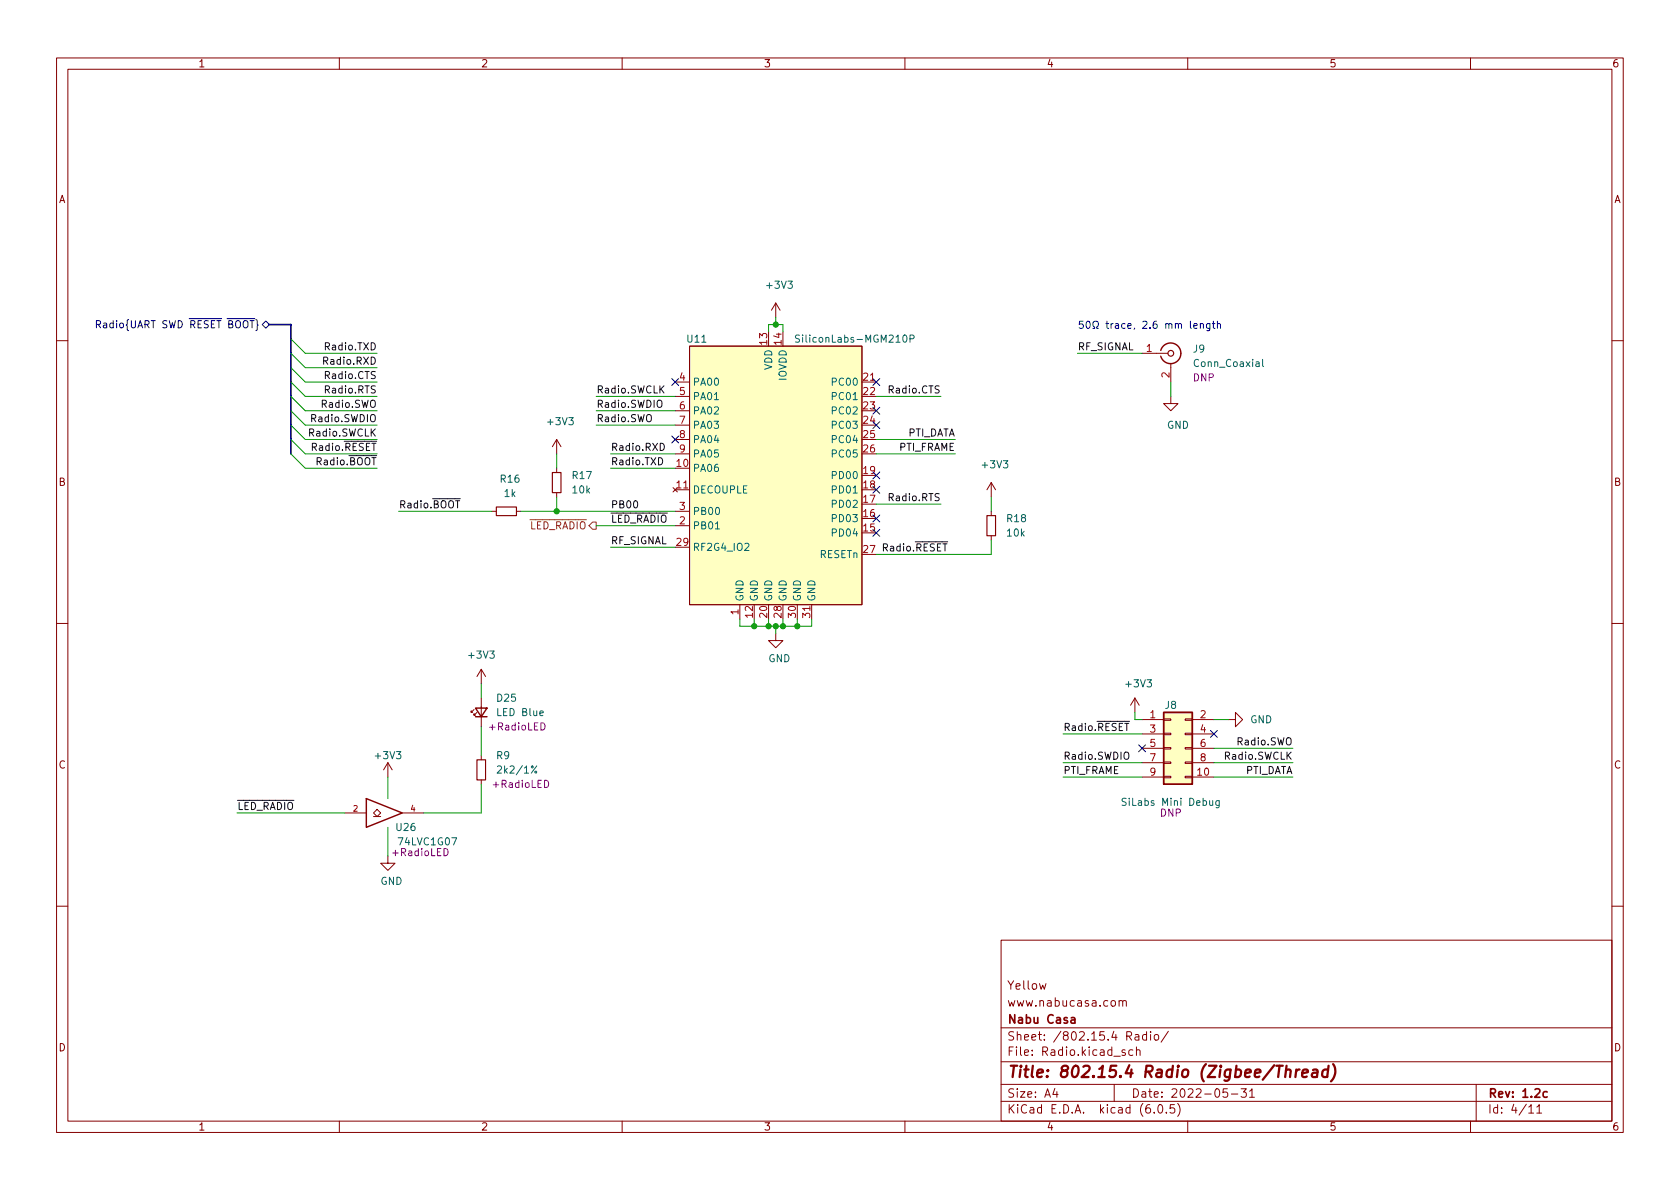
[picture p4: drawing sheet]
<svg xmlns="http://www.w3.org/2000/svg" width="297mm" height="210mm" viewBox="0 0 297 210" stroke-linecap="round" stroke-linejoin="round" font-family="sans-serif">
<g fill="none" stroke="#840000" stroke-width=".18">
<path d="M10 10.2h277v190.1h-277zM12 12.2h273v186.1h-273zM60 10.2v2M110 10.2v2M160 10.2v2M210 10.2v2M260 10.2v2M137.2 53.6l-.8 1.3M137.2 53.6v2.5M137.2 53.6l.7 1.3M10 60.2h2M98.4 77.7l-.7 1.3"/>
<path d="M98.4 77.7v2.6M98.4 77.7l.8 1.3M119.4 67.6h2.5M119.4 70.1h2.5M119.4 72.6h2.5M119.4 75.2h2.5M119.4 77.7h2.5M121.9 61.2h30.5v45.7h-30.5zM152.4 67.6h2.5M201.9 62.5h4.6M207 70.1v1.3h1.3l-1.3 1.2-1.3-1.2h1.3M207 64.3v3.3"/>
<path d="M285 60.2h2M87 90.4h.8M91.3 90.4h.8M98.4 82.8v.8M98.4 87.1v.8M119 86.2l.8 .8M119.4 90.4h2.5M119.4 86.6h2.5M119.4 93h2.5M119.4 80.3h2.5M119.8 86.2l-.8 .8M175.3 85.3v2.6"/>
<path d="M175.3 90.4v.8M175.3 94.7v.8M175.3 85.3l-.8 1.3M175.3 85.3l.7 1.3M10 110.2h2M85.1 118.4l-.8 1.2M85.1 118.4v2.5M85.1 118.4l.8 1.2M130.8 106.9v2.6M137.2 112v1.3h1.2l-1.2 1.2-1.3-1.2h1.3M143.5 106.9v2.6M285 110.2h2"/>
<path d="M68.6 134.9l-.8 1.2M68.6 134.9v2.5M68.6 134.9l.7 1.2M83.8 125.5l-.5 .5v-.3v.3h.3M84.3 126l-.5 .5v-.3v.3h.3M85.1 123.4v5.1M85.1 133.6v.8M85.1 137.9v.8M200.7 123.4l-.8 1.3M200.7 123.4v2.6M200.7 123.4l.7 1.3M201.9 127.2h3.8"/>
<path d="M201.9 137.4h3.8M201.9 129.8h3.8M201.9 132.3h3.8M201.9 134.9h3.8M205.7 137.3h1.3v.2h-1.3zM205.7 134.7h1.3v.3h-1.3zM205.7 132.2h1.3v.3h-1.3zM205.7 129.7h1.3v.2h-1.3zM205.7 127.1h1.3v.3h-1.3zM209.5 137.3h1.3v.2h-1.3zM209.5 134.7h1.3v.3h-1.3zM209.5 132.2h1.3v.3h-1.3z"/>
<path d="M209.5 129.7h1.3v.2h-1.3zM209.5 127.1h1.3v.3h-1.3zM210.8 127.2h3.8M210.8 137.4h3.8M210.8 129.8h3.8M210.8 132.3h3.8M210.8 134.9h3.8M217.2 127.2h1.2v-1.2l1.3 1.2-1.3 1.3v-1.3M61 143.8h3.8M66 143.8l.7-.7 .6 .7-.6 .6zM66 144.4h1.3M68.6 151.4v1.2h1.2l-1.2 1.3-1.3-1.3h1.3"/>
<path d="M71.1 143.8h3.8M10 160.2h2M177 166.3h108v32h-108zM183.8 173.9l.3 1 .3-.7 .2 .7 .3-1M197.9 177.1l.2-.2 .3 .1 .1 .9M197.9 176.9v1M198.5 177.1l.2-.2 .4 .1v.9M285 160.2h2M60 198.3v2M110 198.3v2M160 198.3v2M177 194.8h108"/>
<path d="M177 191.8h108M177 187.8h108M177 181.8h108M186.5 192.5l-.4 1h1M186.9 193v1M197 191.8v3M198.9 185.7l-.3-.1-.2 .2v.3l.5 .1v.4h-.5M200.3 185.7l-.4-.1-.3 .3v.4l.1 .3h.6M200.7 183h.6l.1 .9M200.9 185.8l.2-.2 .4 .1 .1 .9M200.9 185.1v1.5M201.4 183.3l-.5 .1a.29 .29 0 0 0-.3 .2 .29 .29 0 0 0 .3 .3h.5"/>
<path d="M202.7 183l-.4-.1-.3 .3v.4l.1 .3h.6M202.7 182.4v1.5M203.4 182.4v.2M203.4 182.9v1M204.1 196.7v.1M204.1 183.1l.3-.2 .4 .2 .1 .5-.2 .3h-.3l-.3-.1zM204.9 195.4l.2-.1a.81 .81 0 0 1 .6 .7 .81 .81 0 0 1-.3 .8h-.2a.81 .81 0 0 1-.6-.6 .81 .81 0 0 1 .3-.8zM206.2 196.7v.1M206.6 182.4l-1.3 1.9M207.6 195.3h-.7v.7l.2-.1 .5 .1 .1 .2-.1 .5-.2 .1-.5-.1M208.2 195.1a1.72 1.72 0 0 1 0 2.3M210 198.3v2"/>
<path d="M217 192.5h-.7l-.1 .7 .2-.1 .5 .1 .2 .2-.1 .5-.2 .1-.6-.1M217.7 193.5h1.2M219.4 192.5h1l-.5 .6 .4 .1v.7l-.2 .1h-.5l-.2-.1M220.9 193l.5-.5v1.5M220.9 194h.9M260 198.3v2M261 191.8v6.5M270.3 195.8l.4-.5v1.5M270.3 196.8h.9M271.7 195.8l.5-.5v1.5M271.7 196.8h.9"/>
</g>
<path d="M189.4 180h.6l.1 .9M190.1 180.3l-.5 .1a.29 .29 0 0 0-.3 .2 .29 .29 0 0 0 .3 .3h.5M273.6 193.1l-.5-.1-.3 .3v.4l.2 .3h.6" fill="none" stroke="#840000" stroke-width=".3"/>
<path d="M227.4 189.3a.49 .49 0 0 1 .8 .1l-.1 1.1M227.5 188.5l-.3 2M229.2 189.1l-.2 1.4M229.8 189.1l-.4 .1-.2 .3M230.3 189.8l.9-.2v-.4l-.6-.1-.3 .3v1l.2 .1 .5-.1M232.1 189.2l.2-.1 .6 .1-.1 1.3M233 189.6l-.7 .1a.4 .4 0 0 0-.4 .3 .4 .4 0 0 0 .3 .5l.7-.1M234.8 189.2a.66 .66 0 0 0-1 .3v.6l.1 .3 .2 .1 .6-.1M234.9 188.5l-.2 2M235.7 188.2a2.32 2.32 0 0 1-.4 3" fill="none" stroke="#840000" stroke-width=".4"/>
<g fill="none" stroke="#840000" stroke-width=".2">
<path d="M87.8 89.7h3.5v1.5h-3.5zM97.7 83.6h1.5v3.5h-1.5zM174.5 91.2h1.5v3.5h-1.5zM84.3 134.4h1.6v3.5h-1.6z"/>
<circle cx="207" cy="62.5" r=".51"/>
</g>
<path d="M205.2 62a1.81 1.81 0 0 1 2.8-1 1.81 1.81 0 0 1 0 3 1.81 1.81 0 0 1-2.8-1M84.1 125.2h2l-1 1.5zM84.1 126.7h2M205.7 126h5.1v12.7h-5.1zM64.8 141.2l6.3 2.6-6.3 2.5z" fill="none" stroke="#840000" stroke-width=".25"/>
<path d="M95.6 127.8a.64 .64 0 0 1 .8 .7 .64 .64 0 0 1-.8 .6zM96.3 138a.64 .64 0 0 1 .7 .6 .64 .64 0 0 1-.7 .7zM78.5 150a.64 .64 0 0 1 .7 .7 .64 .64 0 0 1-.7 .6z" fill="none" stroke="#840084" stroke-width=".18"/>
<g fill="none" stroke="#006464" stroke-width=".18">
<path d="M141.4 59.3l-.5-.1-.2 .2v.3l.5 .3 .2 .3-.3 .2h-.5M159.7 59.4l.2-.2a.68 .68 0 0 1 .5 .7 .68 .68 0 0 1-.5 .6l-.2-.1-.1-.4zM160.9 59.9l.6-.1 .1-.1v-.3l-.7-.2v1.3M126.3 70.7h.7M223.2 63.5v1.1l.2 .2M126.5 93.5h.7M94.9 135.4l-1 1.3M199.1 141.2h-.5l-.1 .1v.3l.5 .3 .1 .3-.2 .2h-.5M215.6 141.6v1l-.3 .3-.3-.1M215.6 141.6h-.4l-.2 .2 .1 .6h.5"/>
<circle cx="94.7" cy="136.5" r=".18"/>
</g>
<g fill="#ffffc2" stroke="#ffffc2" stroke-width=".18">
<path d="M205.7 126h5.1v12.7h-5.1z"/>
<path d="M121.9 61.2h30.5v45.7h-30.5z"/>
</g>
<path d="M104.8 92.3h.6v1.3h-.6l-.7-.6z" fill="none" stroke="#725600" stroke-width=".18"/>
<g fill="none" stroke="#000084" stroke-width=".18">
<path d="M46.4 57.4l.6-.6 .6 .6-.6 .6zM118.8 66.9l1.2 1.3M118.8 77.1l1.2 1.2M120 66.9l-1.2 1.3M120 77.1l-1.2 1.2M154.3 66.9l1.2 1.3M154.3 72l1.2 1.2M154.3 74.6l1.2 1.2M155.5 66.9l-1.2 1.3M155.5 72l-1.2 1.2M155.5 74.6l-1.2 1.2M154.3 83.5l1.2 1.2"/>
<path d="M154.3 86l1.2 1.2M154.3 91.1l1.2 1.2M154.3 93.6l1.2 1.2M155.5 83.5l-1.2 1.2M155.5 86l-1.2 1.2M155.5 91.1l-1.2 1.2M155.5 93.6l-1.2 1.2M201.3 131.7l1.2 1.2M202.5 131.7l-1.2 1.2M214 129.2l1.2 1.2M215.2 129.2l-1.2 1.2"/>
</g>
<path d="M116.7 78.4a.64 .64 0 0 1 .8 .6 .64 .64 0 0 1-.8 .7zM116.4 80.9a.64 .64 0 0 1 .8 .7 .64 .64 0 0 1-.8 .6z" fill="none" stroke="#0f0f0f" stroke-width=".18"/>
<g fill="none" stroke="#0000c2" stroke-width=".18">
<path d="M191.5 56.8h-.6l-.1 .6 .2-.1h.4l.1 .2v.4l-.2 .2-.5-.2M192.2 56.9l.1-.1a.68 .68 0 0 1 .5 .6 .68 .68 0 0 1-.5 .7 .84 .84 0 0 1-.1-1.2zM193.2 58.1h.3v-.3a.54 .54 0 0 1-.2-.7 .54 .54 0 0 1 .7-.2 .58 .58 0 0 1-.1 .9v.3h.3M195.5 57.2h.5M195.7 56.8v1.1l.3 .2M196.4 57.2v.9M196.8 57.2l-.4 .3M197.2 57.3h.5l.1 .8M197.8 57.5l-.5 .1-.1 .2 .1 .3 .5-.1M198.9 57.3l-.3-.1-.3 .3 .1 .5h.5M199.4 57.6l.6-.1v-.2l-.4-.1-.2 .2 .1 .6h.5M200.6 58l-.1 .2"/>
<path d="M202.1 56.9l.5-.1 .2 .4-.8 .9h.8M203.3 57.9v.2M204.5 56.8l-.4 .1a.86 .86 0 0 0 0 1.2l.4-.2 .1-.4-.2-.2h-.3l-.2 .2M206.1 57.3l.2-.1 .3 .1 .1 .8M206.1 57.2v.9M206.7 57.4l.1-.2 .3 .1 .1 .8M207.8 57.3l.2-.1 .3 .1 .1 .8M207.8 57.2v.9M208.4 57.4l.1-.2 .3 .1 .1 .8M210.5 56.8v1.1l.2 .2M211.1 57.6l.6-.1-.1-.2-.3-.1-.2 .2v.6h.5M212.2 57.3l.2-.1 .3 .1 .1 .8"/>
<path d="M212.2 57.2v.9M213.9 57.2v1l-.2 .3-.3-.1M213.9 57.3l-.3-.1-.3 .3 .1 .5h.5M214.3 57.2h.5M214.5 56.8v1.1l.3 .2M215.3 57.3l.1-.1 .3 .1 .1 .8M215.3 56.8v1.3"/>
</g>
<path d="M47.6 57.4h3.8v22.9" fill="none" stroke="#000084" stroke-width=".3"/>
<g fill="none" stroke="#009600" stroke-width=".18">
<path d="M51.4 59.9l2.6 2.6h12.7M135.9 58.7v-1.3h2.5v1.3M137.2 56.1v1.3M51.4 77.7l2.6 2.6h12.7M51.4 72.6l2.6 2.6h12.7M51.4 75.2l2.6 2.5h12.7M51.4 70.1l2.6 2.5h12.7M51.4 62.5l2.6 2.5h12.7M51.4 65l2.6 2.6h12.7M51.4 67.6l2.6 2.5h12.7M105.4 75.2h14M105.4 72.6h14"/>
<path d="M105.4 70.1h14M154.9 77.7h14M154.9 70.1h11.5M190.5 62.5h11.4M207 67.6v2.5M51.4 80.3l2.6 2.5h12.7M70.5 90.4h16.5M92.1 90.4h27.3M98.4 80.3v2.5M98.4 87.9v2.5M105.4 93h14M107.9 96.8h11.5"/>
<path d="M107.9 80.3h11.5M107.9 82.8h11.5M154.9 80.3h14M154.9 89.1h11.5M175.3 95.5v2.5h-20.4M175.3 87.9v2.5M130.8 109.5v1.2h12.7v-1.2M133.3 109.5v1.2M135.9 109.5v1.2M137.2 110.7v1.3M138.4 109.5v1.2M141 109.5v1.2"/>
<path d="M68.6 137.4v3.8M85.1 138.7v5.1h-10.2M85.1 120.9v2.5M85.1 128.5v5.1M188 134.9h13.9M188 137.4h13.9M188 129.8h13.9M200.7 126v1.2h1.2M214.6 127.2h2.6M214.6 134.9h14M214.6 137.4h14M214.6 132.3h14"/>
<path d="M41.9 143.8h19.1M68.6 146.3v5.1"/>
</g>
<g fill="#009600" stroke="#009600" stroke-width=".18">
<circle cx="135.9" cy="110.7" r=".46"/>
<circle cx="133.3" cy="110.7" r=".46"/>
<circle cx="137.2" cy="110.7" r=".46"/>
<circle cx="138.4" cy="110.7" r=".46"/>
<circle cx="137.2" cy="57.4" r=".46"/>
<circle cx="141" cy="110.7" r=".46"/>
<circle cx="98.4" cy="90.4" r=".46"/>
</g>
<text font-size="2.8" fill="#840000" x="178" y="190.6">Title: 802.15.4 Radio (Zigbee/Thread)</text>
<g font-size="2.1" fill="#840000">
<text x="178" y="178">www.nabucasa.com</text>
<text x="178" y="175">Yellow</text>
<text x="178" y="184">Sheet: /802.15.4 Radio/</text>
<text x="178" y="181">Nabu Casa</text>
<text x="178" y="186.7">File: Radio.kicad_sch</text>
<text x="178" y="196.9">KiCad E.D.A. kicad (6.0.5)</text>
<text x="178" y="194.1">Size: A4</text>
<text x="200" y="194.1">Date: 2022-05-31</text>
<text x="263" y="194.1">Rev: 1.2c</text>
<text x="263" y="196.9">Id: 4/11</text>
</g>
<g font-size="1.8" fill="#840000">
<text x="35" y="11.9">1</text>
<text x="85" y="11.9">2</text>
<text x="135" y="11.9">3</text>
<text x="185" y="11.9">4</text>
<text x="235" y="11.9">5</text>
<text x="285" y="11.9">6</text>
<text x="10.3" y="35.9">A</text>
<text x="285.3" y="35.9">A</text>
<text x="10.3" y="85.9">B</text>
<text x="285.3" y="85.9">B</text>
<text x="10.3" y="135.9">C</text>
<text x="285.3" y="135.9">C</text>
<text x="10.3" y="185.9">D</text>
<text x="285.3" y="185.9">D</text>
<text x="35" y="199.9">1</text>
<text x="85" y="199.9">2</text>
<text x="135" y="199.9">3</text>
<text x="185" y="199.9">4</text>
<text x="235" y="199.9">5</text>
<text x="285" y="199.9">6</text>
</g>
<g font-size="1.8" fill="#006464">
<text x="135.7" y="51">+3V3</text>
<text x="121.6" y="60.6">U11</text>
<text x="136.5" y="65.5" transform="rotate(-90 136.5 65.5)">VDD</text>
<text x="141.6" y="60.6">SiliconLabs-MGM210P</text>
<text x="211" y="62.3">J9</text>
<text x="211.4" y="64.9">Conn_Coaxial</text>
<text x="122.4" y="68.2">PA00</text>
<text x="122.4" y="70.7">PA01</text>
<text x="139.1" y="67.3" transform="rotate(-90 139.1 67.3)">IOVDD</text>
<text x="147.5" y="68.2">PC00</text>
<text x="147.5" y="70.7">PC01</text>
<text x="97" y="75.2">+3V3</text>
<text x="122.4" y="73.3">PA02</text>
<text x="122.4" y="75.8">PA03</text>
<text x="147.5" y="73.3">PC02</text>
<text x="147.5" y="75.8">PC03</text>
<text x="206.3" y="75.8">GND</text>
<text x="122.4" y="83.4">PA06</text>
<text x="122.4" y="78.4">PA04</text>
<text x="122.4" y="80.9">PA05</text>
<text x="147.5" y="78.4">PC04</text>
<text x="147.5" y="80.9">PC05</text>
<text x="173.8" y="82.8">+3V3</text>
<text x="88.5" y="85.3">R16</text>
<text x="89.2" y="87.9">1k</text>
<text x="101.3" y="84.7">R17</text>
<text x="101.3" y="87.2">10k</text>
<text x="122.4" y="87.2">DECOUPLE</text>
<text x="147.5" y="89.8">PD02</text>
<text x="147.5" y="87.2">PD01</text>
<text x="147.5" y="84.7">PD00</text>
<text x="122.4" y="93.6">PB01</text>
<text x="122.4" y="91.1">PB00</text>
<text x="147.5" y="94.9">PD04</text>
<text x="147.5" y="92.3">PD03</text>
<text x="178.1" y="92.3">R18</text>
<text x="178.1" y="94.9">10k</text>
<text x="122.4" y="97.4">RF2G4_IO2</text>
<text x="144.9" y="98.7">RESETn</text>
<text x="131.4" y="106.4" transform="rotate(-90 131.4 106.4)">GND</text>
<text x="134" y="106.4" transform="rotate(-90 134 106.4)">GND</text>
<text x="136.5" y="106.4" transform="rotate(-90 136.5 106.4)">GND</text>
<text x="139.1" y="106.4" transform="rotate(-90 139.1 106.4)">GND</text>
<text x="141.6" y="106.4" transform="rotate(-90 141.6 106.4)">GND</text>
<text x="144.1" y="106.4" transform="rotate(-90 144.1 106.4)">GND</text>
<text x="83" y="116.5">+3V3</text>
<text x="135.8" y="117.1">GND</text>
<text x="87.9" y="124.1">D25</text>
<text x="199.2" y="121.5">+3V3</text>
<text x="206" y="125.3">J8</text>
<text x="88.1" y="126.6">LED Blue</text>
<text x="221" y="127.9">GND</text>
<text x="66.5" y="134.2">+3V3</text>
<text x="87.8" y="134.2">R9</text>
<text x="88.4" y="136.8">2k2/1%</text>
<text x="199.1" y="142.5">SiLabs Mini Debug</text>
<text x="70.1" y="146.9">U26</text>
<text x="70.6" y="149.5">74LVC1G07</text>
<text x="67.2" y="156.5">GND</text>
</g>
<text font-size="1.8" fill="#000084" x="15.4" y="58">Radio{UART SWD ~{RESET} ~{BOOT}}</text>
<g font-size="1.8" fill="#0f0f0f">
<text x="57.5" y="64.5">Radio.RXD</text>
<text x="57.7" y="61.9">Radio.TXD</text>
<text x="190.5" y="61.9">RF_SIGNAL</text>
<text x="57.7" y="69.6">Radio.RTS</text>
<text x="57.7" y="67">Radio.CTS</text>
<text x="105.4" y="69.6">Radio.SWCLK</text>
<text x="157.4" y="69.6">Radio.CTS</text>
<text x="54.8" y="77.2">Radio.SWCLK</text>
<text x="55.3" y="74.6">Radio.SWDIO</text>
<text x="57" y="72.1">Radio.SWO</text>
<text x="105.4" y="74.6">Radio.SWO</text>
<text x="105.4" y="72.1">Radio.SWDIO</text>
<text x="160.3" y="77.2">PTI_DATA</text>
<text x="54" y="79.7">Radio.~{RESET}</text>
<text x="54.8" y="82.3">Radio.~{BOOT}</text>
<text x="107.9" y="82.3">Radio.TXD</text>
<text x="107.9" y="79.7">Radio.RXD</text>
<text x="158.9" y="79.7">PTI_FRAME</text>
<text x="70.5" y="89.9">Radio.~{BOOT}</text>
<text x="107.9" y="89.9">PB00</text>
<text x="157.4" y="88.6">Radio.RTS</text>
<text x="107.9" y="92.4">~{LED_RADIO}2</text>
<text x="107.9" y="96.2">RF_SIGNAL</text>
<text x="152.7" y="97.8">27 Radio.~{RESET}</text>
<text x="188" y="129.2">Radio.~{RESET}</text>
<text x="219" y="131.8">Radio.SWO</text>
<text x="188" y="136.9">PTI_FRAME</text>
<text x="188" y="134.3">Radio.SWDIO</text>
<text x="216.7" y="134.3">Radio.SWCLK</text>
<text x="220" y="136.9">PTI_DATA</text>
<text x="41.9" y="143.2">~{LED_RADIO}</text>
</g>
<g font-size="1.8" fill="#a90000">
<text x="135.6" y="60.9" transform="rotate(-90 135.6 60.9)">13</text>
<text x="138.2" y="60.9" transform="rotate(-90 138.2 60.9)">14</text>
<text x="202.7" y="62.2">1</text>
<text x="120.2" y="67.3">4</text>
<text x="120.2" y="69.8">5</text>
<text x="152.7" y="67.3">21</text>
<text x="152.7" y="69.8">22</text>
<text x="206.8" y="66.8" transform="rotate(-90 206.8 66.8)">2</text>
<text x="120.2" y="72.4">6</text>
<text x="120.2" y="74.9">7</text>
<text x="120.2" y="77.5">8</text>
<text x="152.7" y="72.4">23</text>
<text x="152.7" y="74.9">24</text>
<text x="152.7" y="77.5">25</text>
<text x="119.7" y="82.5">10</text>
<text x="120.2" y="80">9</text>
<text x="152.7" y="83.8">19</text>
<text x="152.7" y="80">26</text>
<text x="119.7" y="86.4">11</text>
<text x="152.7" y="88.9">17</text>
<text x="152.7" y="86.4">18</text>
<text x="120.2" y="90.2">3</text>
<text x="152.7" y="94">15</text>
<text x="152.7" y="91.4">16</text>
<text x="119.7" y="96.5">29</text>
<text x="130.6" y="108.7" transform="rotate(-90 130.6 108.7)">1</text>
<text x="133.1" y="109.2" transform="rotate(-90 133.1 109.2)">12</text>
<text x="135.6" y="109.2" transform="rotate(-90 135.6 109.2)">20</text>
<text x="138.2" y="109.2" transform="rotate(-90 138.2 109.2)">28</text>
<text x="140.7" y="109.2" transform="rotate(-90 140.7 109.2)">30</text>
<text x="143.3" y="109.2" transform="rotate(-90 143.3 109.2)">31</text>
<text x="203.3" y="127">1</text>
<text x="203.3" y="129.5">3</text>
<text x="212.2" y="127">2</text>
<text x="212.2" y="129.5">4</text>
<text x="203.3" y="132.1">5</text>
<text x="203.3" y="134.6">7</text>
<text x="203.3" y="137.2">9</text>
<text x="211.7" y="137.2">10</text>
<text x="212.2" y="132.1">6</text>
<text x="212.2" y="134.6">8</text>
</g>
<g font-size="1.8" fill="#840084">
<text x="211" y="67.4">DNP</text>
<text x="86.7" y="129.2">+RadioLED</text>
<text x="87.3" y="139.3">+RadioLED</text>
<text x="205.1" y="144.4">DNP</text>
<text x="69.6" y="151.4">+RadioLED</text>
</g>
<text font-size="1.8" fill="#725600" x="92.2" y="93.6">~{LED_RADIO}</text>
<g font-size="1.4" fill="#a90000">
<text x="62.5" y="143.5">2</text>
<text x="72.6" y="143.5">4</text>
</g>
</svg>
